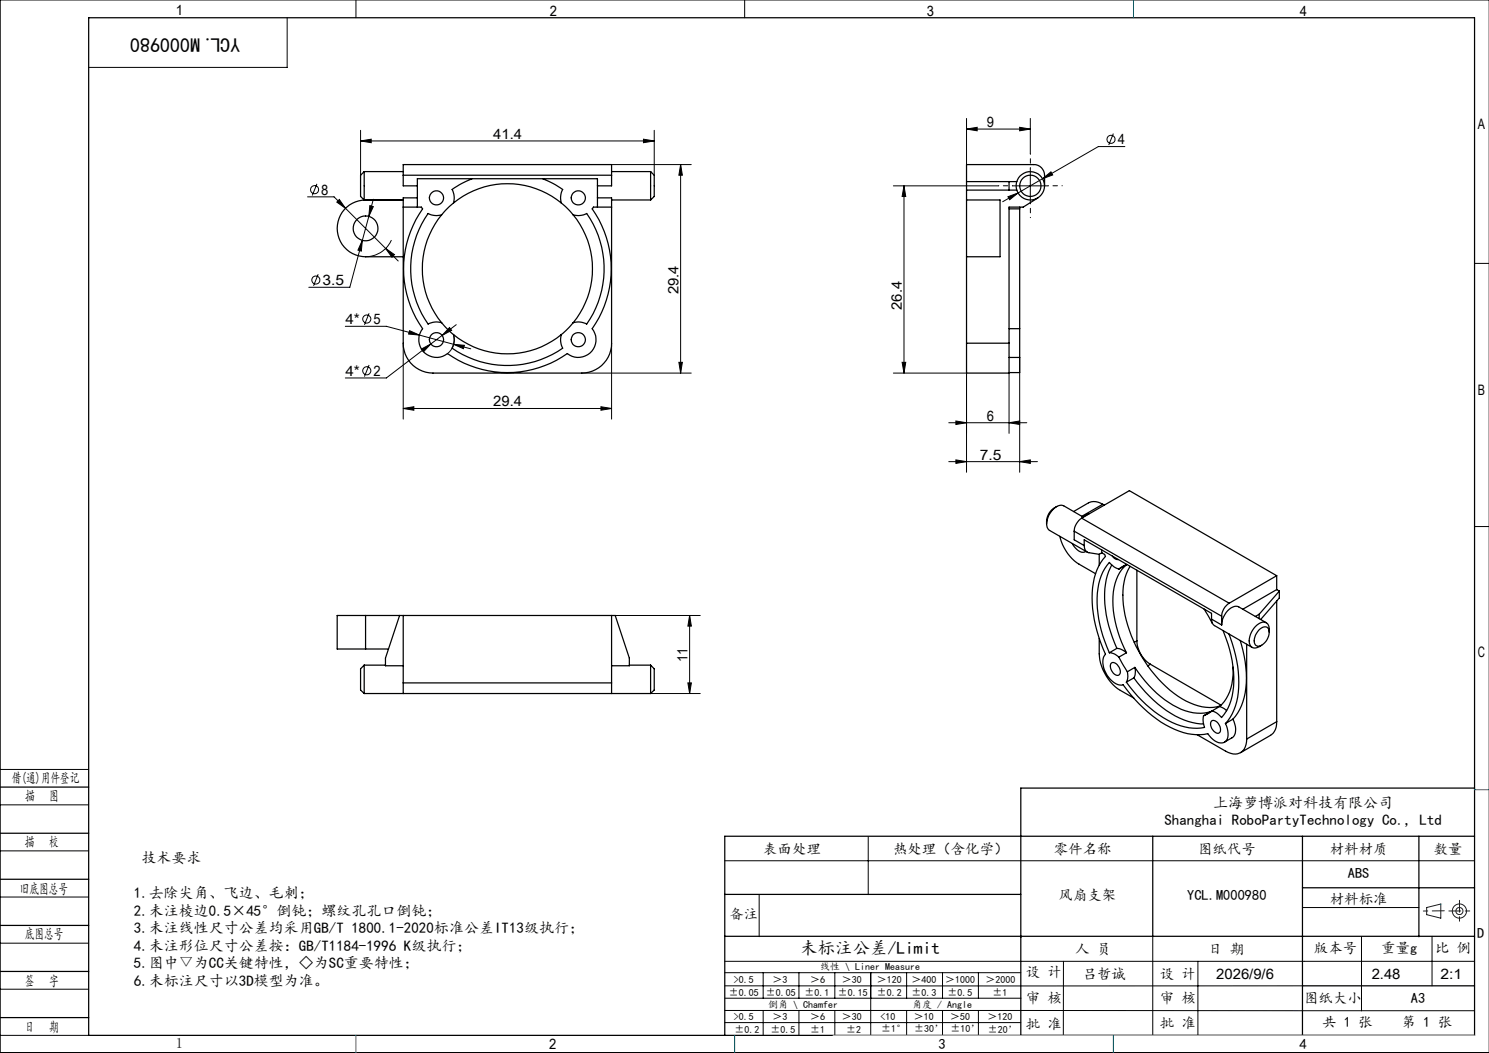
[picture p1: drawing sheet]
<svg xmlns="http://www.w3.org/2000/svg" width="420mm" height="297mm" viewBox="0 0 420 297" stroke-linecap="round" stroke-linejoin="round" font-family="sans-serif">
<g fill="none" stroke="#000" stroke-width=".28">
<path d="M100.4 0v5M210 0v5M420 0h-419.9v297h419.9M81 5v14h-56M101.7 39.8l3-.5v.9zM101.7 36.8v12.6M101.7 39.8h82.8M181.5 39.3l3 .5-3 .4zM184.5 36.8v12.6M272.6 36.4l3-.5v1zM272.6 33.4v13M272.6 36.4h18"/>
<path d="M287.6 35.9l3 .5-3 .5zM290.6 33.4v10M314 37.7l-1.3 3.2M86.7 55.5h7.5l18.1 18.1M89.4 51.9l-1.3 3.2M95.7 56.3l1.8 2.5-2.5-1.8zM104.3 58l1 .3-1.3 2.7zM105.3 56.2l-1.3 4.8M172.5 46.4h22.5M192 46.4v58.8M192 46.4l.5 3h-1zM252 52.4h29.6"/>
<path d="M255 52.4v52.8M255 52.4l.5 3h-1zM284.3 55.5l2.9-1.1-2.4 1.9zM285.6 52.4h10M287.2 54.4l-4.4 2.5M290.6 47.4v10M294.1 50.4l2.3-1.9 .5 .9zM294.1 50.4l-6.9 4M317.3 41.3h-7.5l-15.7 9.1M89.7 77.4l-1.3 3.2M102.2 67.8l-.3 3-.9-.2zM102.2 67.8l-3.5 13.2h-11.6"/>
<path d="M104 61l-1.8 6.8M108.8 70.1l2.5 1.7-.7 .8zM110.4 67.7a8 8 0 0 1-7.3 4.7M415.9 74.3h4.1M97.4 92h11.6l9.3 2.5M104.1 88.4l-1.3 3.2M113.7 96.8v21.4M115.5 93.3l2.8 1.2-3-.3zM118.3 94.5l9.7 2.6M118.9 98.5l2.6-1.5-2 2.2zM121.5 97l-12.5 9.6h-11.6M124.7 94.6l-3.2 2.4"/>
<path d="M126.8 92.4l.6 .8-2.7 1.4zM127.9 94.4a5 5 0 0 1-1.7 5.3M128 97.1l3 .3-.3 1zM128 97.1l4.8 1.3M128.7 91.6l-4 3M172.5 96.8v21.4M104.1 102.9l-1.3 3.3M113.7 115.2l3-.5v1zM113.7 115.2h58.8M164.1 105.2h30.9M169.5 114.7l3 .5-3 .5zM191.5 102.2h1l-.5 3z"/>
<path d="M252 105.2h20.6v28M254.5 102.2h1l-.5 3zM267.6 119.2h22M269.6 118.7l3 .5-3 .5zM284.6 119.2l3-.5v1zM284.6 105.2v17M287.6 100.8v32.4M267.6 130.2h25M269.6 129.7l3 .5-3 .5zM287.6 130.2l3-.5v1zM415.9 148.5h4.1M173.5 173.6h24"/>
<path d="M194.5 173.6v22M194.5 173.6l.5 3h-1zM183.5 195.6h14M194 192.6h1l-.5 3zM0 217h25M0 227h25M0 240h25M244.9 236v16.3M0 253h25M204.4 242.8h211.5M214.1 252.4v11.8M367.4 256h32.8"/>
<path d="M0 266h25M0 279h25M204.4 271.1h211.5M204.4 278.1h163M204.4 274.4h83.5M215.3 274.4v7.1M225.4 274.4v7.1M235.5 274.4v7.1M245.6 274.4v17.6M255.7 274.4v7.1M265.9 274.4v7.1M276 274.4v7.1"/>
<path d="M300 271.1l-.1 21M325.2 264.1v27.9M337.9 271.1v20.9M384 264.2v20.9M403.9 264.1v14M0 292h25M204.4 285l211.5 .1M204.4 288.4h83.5M204.5 281.5h83.5M215.3 285v7M225.4 285v7M235.5 285v7"/>
<path d="M255.7 285v7M265.9 285v7M276 285v7M287.9 292h128"/>
<circle cx="313.4" cy="39.3" r="1.14"/>
<circle cx="88.7" cy="53.5" r="1.15"/>
<circle cx="89.1" cy="79" r="1.14"/>
<circle cx="103.5" cy="90" r="1.15"/>
<circle cx="103.5" cy="104.6" r="1.15"/>
</g>
<g fill="none" stroke="#191924" stroke-width=".28">
<path d="M402.4 256l4-1v4l-4-1z"/>
<circle cx="411.7" cy="257" r="1"/>
<circle cx="411.7" cy="257" r="2"/>
</g>
<path d="M285.6 52.4h-4M290.6 47.4v-4M290.6 57.4v4M295.6 52.4h4" fill="none" stroke="#000" stroke-width=".28" stroke-dasharray="30.5 1.3 1.3 1.3" stroke-dashoffset="30.4"/>
<g fill="none" stroke="#000" stroke-width=".35">
<path d="M25 5h390.9v287h-390.9zM102.7 48.4l-1 1v6l1 1M102.7 48.4v8M102.7 56.4h11M102.7 48.4h11M103.1 56.4a8 8 0 0 0-8 8 8 8 0 0 0 8 8h10.6M113.7 49.4v-3h58.8v3M113.7 58.4h5.2l.3 .5a29.4 29.4 0 0 0 0 33.8 5 5 0 0 0 .4 6.6 5 5 0 0 0 6.6 .4 29.3 29.3 0 0 0 33.8 0 5 5 0 0 0 6.7-.4 5 5 0 0 0 .3-6.6 29.4 29.4 0 0 0 .1-33.8l.3-.5h5.1M113.7 49.4v3h4M113.7 49.4h58.8M117.7 52.4v3.4M117.7 55.8h-4v41a8.4 8.4 0 0 0 8.4 8.4h42a8.4 8.4 0 0 0 8.4-8.4v-41h-4"/>
<path d="M117.7 52.4v-2h50.8v2M117.7 55.8v2.6M127.9 57.3l-3.3 3.3M127.9 57.3a24 24 0 0 1 30.4 0M133.2 50.4l-3 1.3-2.7 1.7a5.1 5.1 0 0 1 .4 3.9M153.1 50.4l2.9 1.3 2.7 1.7a5.1 5.1 0 0 0-.4 3.9M158.3 57.3l3.4 3.3M168.5 52.4v3.4M168.5 55.8v2.6M172.5 56.4h11M172.5 48.4h11M172.5 49.4v3h-4"/>
<path d="M183.5 48.4l1 1v6l-1 1M183.5 48.4v8M272.6 56.4v16M272.6 56.4h9.5v16h-9.5M272.6 51.2h14.2M272.6 53.6h14.2M284.6 51.2v2.4M284.6 58.9h3M287.6 58.9v33.8M287.6 58.4v.5M292.8 55.8l-4.2 2.6h-4v38.4M294.6 52.4v-3a3 3 0 0 0-3-3h-19v10"/>
<path d="M124.6 60.6a5.1 5.1 0 0 1-3.8-.4 27.2 27.2 0 0 0 0 31.2 5.1 5.1 0 0 1 3.8-.4M124.6 60.6a24 24 0 0 0 0 30.4M161.7 60.6a5.1 5.1 0 0 0 3.8-.4 27.2 27.2 0 0 1 0 31.2 5.1 5.1 0 0 0-3.8-.4M161.7 60.6a24 24 0 0 1 0 30.4M272.6 72.4v24.4M124.6 91l3.3 3.4M127.9 94.4a5.2 5.2 0 0 1-.4 3.8 27.3 27.3 0 0 0 31.2 0 5.2 5.2 0 0 1-.4-3.8M127.9 94.4a24 24 0 0 0 30.4 0M161.7 91l-3.4 3.4M272.6 96.8v8.4h12v-8.4M272.6 96.8h12M284.6 92.7h3"/>
<path d="M287.6 92.7v8.1M284.6 100.8h3M287.6 100.8v4.3h-3M295.2 147.8l.2 1 .4 .7 10.9 6.2M298.1 142.9a4.8 4.8 0 0 0-2.9 4.9M298.9 151.3a12.9 12.9 0 0 0 5.5 7.8l4.6 2.7M302.5 153.3a3.3 3.3 0 0 0 3.7 2.3l.1-.1M303 149.8l41.6 24M303 149.8v2.5l2.8 1.6M305.1 146.2a4.7 4.7 0 0 0-2.1 3.6M305.1 146.2l41.6 23.9M305.1 146.2l13.5-7.8 41.5 24"/>
<path d="M305.6 145.9l-5.6-3.2a3.1 3.1 0 0 0-3.4 1.5l-1 1.8-.4 1.8M305.8 153.9a1.79 1.79 0 0 0 1.3 2l3 .4M305.8 153.9v-1.6l35.9 20.7v1.6M307.1 145l-1.7 .8M310.1 156.3v3.1M310.8 155.9l.8 .5 .2 .5a17.7 17.7 0 0 0-3.7 13.1 40.1 40.1 0 0 0 3.7 14.5 5.1 5.1 0 0 0 .5 6 4.8 4.8 0 0 0 4.5 2.6 34.6 34.6 0 0 0 17 13.5l3.6 .6 3.3-.3a4.5 4.5 0 0 0 4.5 2.5 3.1 3.1 0 0 0 1-3.9l-.5-1.4M310.8 155.1v.8M310.8 155.9l-.7 .4M311 142.2l-1.3-.6a3.5 3.5 0 0 0-2.6 .2l-4.3 2.5M311 142.2l.5 .2M311 142.2l-5.8 3.4M313.6 159.3a22.1 22.1 0 0 0-1.3 15.6l1.5 4.8 1.2 3.2"/>
<path d="M313.8 156.8l.6 .7 1.1 .3M317.9 159.2l-2.3 1.3M318.8 159.7a18.3 18.3 0 0 0-1.5 13.8 38.6 38.6 0 0 0 16.1 23.6 13.2 13.2 0 0 0 10.8 2M103.1 173.6h-8v9.5h8M103.1 173.6h70.4l4 12v2.2h-5M103.1 173.6v9.5M112.7 173.6l-4 12v2.2h5M113.7 173.6v19M172.5 173.6v19M315.6 160.5a5.1 5.1 0 0 1-2.7-1.9 16.5 16.5 0 0 0-3.4 13 38 38 0 0 0 3.4 12.5M315.6 160.5l2.1-1.2a13.5 13.5 0 0 0-3.8 11.5 34 34 0 0 0 3.8 13.3M320.7 160.8v20"/>
<path d="M339.6 171.8l2.4 4M341.7 174.6l.2 1.1 .6 .7 10.7 6.2M341.7 174.6l2.9 1.7M344.6 173.8v2.5M345 177.8a31.1 31.1 0 0 1 2.2 19.7 12.2 12.2 0 0 1-2.6 4.9 5.1 5.1 0 0 0-2.7-1.9M346.6 178.8a31.8 31.8 0 0 1 1.9 20.3l-.4 1.2a12 12 0 0 1-2.4 3.8M346.7 170.1a4.6 4.6 0 0 0-2.1 3.7M355.1 177.7a1.65 1.65 0 0 1 2.8-.3 3.9 3.9 0 0 1-3.2 4.8 1.69 1.69 0 0 1-.8-2.5zM355.2 173.2l-1.1 .7M355.2 173.2v1.3M357.2 175.6l-7.8-4.4a3.4 3.4 0 0 0-3.9 2.1l-.6 1.2-.3 1.8M358 178.3v-.8a1.73 1.73 0 0 0-.9-1.9 1.73 1.73 0 0 0-2 .3 5.4 5.4 0 0 0-2.4 6.2 1.69 1.69 0 0 0 2.5 .3l.7-.4"/>
<path d="M360.1 162.4v3.9M360.1 169.5v34M360.1 166.3l-9.5 5.5M360.1 162.4l-13.4 7.7M360.1 166.3l.8 .4M360.9 166.7l-5.7 6.5M360.9 166.7v2l-5.3 6M102.7 187.6l-1 1v6l1 1M102.7 187.6v8M102.7 195.6h80.8M102.7 187.6h6M103.1 183.1h6.5"/>
<path d="M113.7 192.6v3M113.7 192.6h58.8M172.5 192.6v3M177.5 187.6h6M183.5 187.6v8M183.5 187.6l1 1v6l-1 1M310.1 180.1a21.8 21.8 0 0 0 .3 7 13.3 13.3 0 0 0 5.6 7.6l3.8 2.2M312.9 184.1a3.9 3.9 0 0 1 2.7 1.2M313.5 187a2.35 2.35 0 0 1 2.5 2.9 1.01 1.01 0 0 1-.9 .7 1.01 1.01 0 0 1-1-.7 2.31 2.31 0 0 1-.6-2.9zM315 182.9a4.5 4.5 0 0 1 2.7 1.2M315 182.9l-2.1 1.2M315.6 185.3l2.4 4.2"/>
<path d="M317.7 192.4a30.8 30.8 0 0 0 16.5 12.6l3.4 .4 2.2-.2a5.8 5.8 0 0 1-.3-3.3M317.7 184.1l-2.1 1.2M318 189.5a4.2 4.2 0 0 1-.3 2.9M319.8 191.2a32.6 32.6 0 0 0 15.3 12.3l2.4 .5 2 .2M319.8 191.2l-2.1 1.2M320.1 188.2a30 30 0 0 0 14.2 12.3l3.3 .7a9.2 9.2 0 0 0 4-.5l-2.1 1.2M320.1 188.2a4.3 4.3 0 0 1-.3 3M320.1 188.2l-2.1 1.3M320.7 180.8a8.3 8.3 0 0 0 3.8 6.6M320.7 180.8l-.8 .4M324.5 187.4l19.9 11.5M324.5 187.4l-.8 .4"/>
<path d="M344 199.3l1 .4 1 .7M344 199.3l-2.1 1.2M347.8 188.2a13.6 13.6 0 0 1-3.8 11.1M349.8 180.7a28.1 28.1 0 0 1 .4 18.4l-1.1 2-1.3 1.7M351.6 181.7v26.8M337.7 207.3l8 4.6a3.7 3.7 0 0 0 5.3-.7l.5-1.2 .1-1.5M341.8 203.3a2.32 2.32 0 0 1 2.4 2.9l-.1 .3a1.08 1.08 0 0 1-1.7-.3 2.22 2.22 0 0 1-.6-2.9zM341.9 200.5l-2.4 1.4M347.8 202.8a4.5 4.5 0 0 1-.1 5.2l-2.3 1.3M347.8 202.8l-2.1 1.3M360.1 203.5a4.2 4.2 0 0 1-1.7 3.9l-8.5 4.9M360.1 203.5l-8.5 5"/>
<path d="M0 222h25M0 235h25M325.2 235.9v28.2M367.4 235.9v56.1M400.2 235.9v28.3M415.9 235.9h-211.5v56.1M415.9 222.3h-128v69.7M0 248h25M204.4 252.3h83.5M367.4 250.4h48.5M0 261h25M0 274h25"/>
<path d="M204.4 264.1h211.5M367.4 278.1h48.5M0 287h25"/>
<circle cx="123.1" cy="55.8" r="1.99"/>
<circle cx="163.1" cy="55.8" r="1.99"/>
<circle cx="290.6" cy="52.4" r="3"/>
<circle cx="290.6" cy="52.4" r="4"/>
<circle cx="103.1" cy="64.4" r="3.5"/>
<circle cx="123.1" cy="95.8" r="2.01"/>
<circle cx="163.1" cy="95.8" r="2.01"/>
</g>
<path d="M407.4 256.9l-5.9 .1M408.7 256.9h6M411.7 253.9v6" fill="none" stroke="#191924" stroke-width=".28" stroke-dasharray="6.3 1.3 1.3 1.3" stroke-dashoffset="3"/>
<path d="M235 292h180.9" fill="none" stroke="#c0c0c0" stroke-width=".28"/>
<path d="M319.7 0v5M415.9 222.7h4.1M100.4 292v5M207.2 292v5M314 292v5" fill="none" stroke="#00f" stroke-width=".28"/>
<path d="M406.4 255h.1" fill="none" stroke="#0ff" stroke-width=".28"/>
<g fill="#000">
<path d="M101.7 39.8l3-.5v.9zM181.5 39.3l3 .5-3 .4zM126.8 92.4l-2.1 2.2 2.7-1.4zM118.9 98.5l.6 .7 2-2.2zM128 97.1l2.7 1.3 .3-1zM115.5 93.3l-.2 .9 3 .3zM104.3 58l-.3 3 1.3-2.7zM102.2 67.8l-1.2 2.8 .9 .2zM108.8 70.1l1.8 2.5 .7-.8zM95.7 56.3l-.7 .7 2.5 1.8zM284.3 55.5l.5 .8 2.4-1.9zM294.1 50.4l2.8-1-.5-.9z"/>
<path d="M192 46.4l.5 3h-1zM191.5 102.2h1l-.5 3zM255 52.4l.5 3h-1zM254.5 102.2h1l-.5 3zM194.5 173.6l.5 3h-1zM194 192.6h1l-.5 3z"/>
<path d="M113.7 115.2l3-.5v1zM169.5 114.7l3 .5-3 .5z"/>
<path d="M284.6 119.2l3-.5v1zM269.6 118.7l3 .5-3 .5zM287.6 35.9l3 .5-3 .5zM272.6 36.4l3-.5v1z"/>
<path d="M269.6 129.7l3 .5-3 .5zM287.6 130.2l3-.5v1z"/>
</g>
<text font-size="5.6" x="67.7" y="10.6" transform="rotate(-180 67.7 10.6)">YCL.M000980</text>
<text font-size="4.9" x="225.7" y="269">未标注公差/Limit</text>
<g font-size="4.2">
<text x="342.2" y="227.9">上海萝博派对科技有限公司</text>
<text x="328.5" y="232.8">Shanghai RoboPartyTechnology Co., Ltd</text>
<text x="39.9" y="243.5">技术要求</text>
<text x="37.8" y="253.4">1.去除尖角、飞边、毛刺；</text>
<text x="37.8" y="258.3">2.未注棱边0.5×45°倒钝；螺纹孔孔口倒钝；</text>
<text x="37.8" y="263.2">3.未注线性尺寸公差均采用GB/T 1800.1-2020标准公差IT13级执行；</text>
<text x="37.8" y="268.2">4.未注形位尺寸公差按：GB/T1184-1996 K级执行；</text>
<text x="37.8" y="273.1">5.图中▽为CC关键特性，◇为SC重要特性；</text>
<text x="37.8" y="278">6.未标注尺寸以3D模型为准。</text>
</g>
<g font-size="4.1">
<text x="49.6" y="4.3">1</text>
<text x="155.1" y="4.6">2</text>
<text x="261.4" y="4.6">3</text>
<text x="366.6" y="4.6">4</text>
<text x="278.4" y="35.8">9</text>
<text x="139.1" y="39.2">41.4</text>
<text x="315.3" y="40.7">4</text>
<text x="416.9" y="36.3">A</text>
<text x="90.6" y="54.9">8</text>
<text x="91" y="80.4">3.5</text>
<text x="191.4" y="83" transform="rotate(-90 191.4 83)">29.4</text>
<text x="254.4" y="87.4" transform="rotate(-90 254.4 87.4)">26.4</text>
<text x="97.4" y="91.4">4*</text>
<text x="105.4" y="91.4">5</text>
<text x="97.4" y="106">4*</text>
<text x="105.4" y="106">2</text>
<text x="416.9" y="111.3">B</text>
<text x="139.1" y="114.6">29.4</text>
<text x="278.4" y="118.6">6</text>
<text x="276.4" y="129.6">7.5</text>
<text x="416.9" y="185.3">C</text>
<text x="194" y="186.8" transform="rotate(-90 194 186.8)">11</text>
<text x="3.3" y="220.9">借(通)用件登记</text>
<text x="7.1" y="226">描</text>
<text x="13.9" y="226">图</text>
<text x="7" y="238.9">描</text>
<text x="13.8" y="238.9">校</text>
<text x="215.3" y="240.8">表面处理</text>
<text x="251.9" y="240.8">热处理（含化学）</text>
<text x="297.3" y="240.8">零件名称</text>
<text x="337.9" y="240.8">图纸代号</text>
<text x="375.1" y="240.8">材料材质</text>
<text x="404.4" y="240.8">数量</text>
<text x="380.2" y="247.7">ABS</text>
<text x="5.6" y="252">旧底图总号</text>
<text x="298.6" y="253.7">风扇支架</text>
<text x="334.9" y="253.7">YCL.M000980</text>
<text x="375.1" y="254.9">材料标准</text>
<text x="205.7" y="259.3">备注</text>
<text x="7" y="265">底图总号</text>
<text x="303.3" y="269">人 员</text>
<text x="340.8" y="269">日 期</text>
<text x="370.6" y="268.7">版本号</text>
<text x="389.6" y="268.7">重量g</text>
<text x="404.8" y="268.7">比 例</text>
<text x="416.7" y="264.6">D</text>
<text x="289.3" y="275.5">设 计</text>
<text x="7" y="278">签</text>
<text x="13.8" y="278">字</text>
<text x="305.4" y="276">吕哲诚</text>
<text x="327.2" y="276">设 计</text>
<text x="343.1" y="276">2026/9/6</text>
<text x="386.9" y="276">2.48</text>
<text x="406.3" y="276">2:1</text>
<text x="289.3" y="283">审 核</text>
<text x="327.2" y="282.9">审 核</text>
<text x="367.8" y="282.9">图纸大小</text>
<text x="397.9" y="283">A3</text>
<text x="7" y="291">日</text>
<text x="13.8" y="291">期</text>
<text x="289.3" y="290.1">批 准</text>
<text x="327.2" y="290">批 准</text>
<text x="373" y="289.8">共 1 张</text>
<text x="395.4" y="289.8">第 1 张</text>
<text x="49.6" y="295.6">1</text>
<text x="154.9" y="296">2</text>
<text x="264.7" y="296">3</text>
<text x="366.6" y="296">4</text>
</g>
<g font-size="2.8">
<text x="231.3" y="273.6">线性 \ Liner Measure</text>
<text x="205.6" y="280.8">±0.05</text>
<text x="207" y="277.2">&gt;0.5</text>
<text x="216" y="280.8">±0.05</text>
<text x="217.9" y="277.2">＞3</text>
<text x="227" y="280.8">±0.1</text>
<text x="228.5" y="277.2">＞6</text>
<text x="236.3" y="280.8">±0.15</text>
<text x="237.5" y="277.2">＞30</text>
<text x="247.4" y="277.2">＞120</text>
<text x="247.4" y="280.8">±0.2</text>
<text x="257.1" y="277.2">＞400</text>
<text x="257.1" y="280.8">±0.3</text>
<text x="266.6" y="277.2">＞1000</text>
<text x="267.3" y="280.8">±0.5</text>
<text x="278" y="277.2">＞2000</text>
<text x="279.9" y="280.8">±1</text>
<text x="207" y="287.8">&gt;0.5</text>
<text x="216.6" y="284.3">倒角 \ Chamfer</text>
<text x="217.9" y="287.8">＞3</text>
<text x="228.5" y="287.8">＞6</text>
<text x="237.5" y="287.8">＞30</text>
<text x="248.4" y="287.8">&lt;10</text>
<text x="257.3" y="284.3">角度 / Angle</text>
<text x="257.8" y="287.8">＞10</text>
<text x="268" y="287.8">＞50</text>
<text x="278.5" y="287.8">＞120</text>
<text x="207.1" y="291.3">±0.2</text>
<text x="217.3" y="291.3">±0.5</text>
<text x="228.5" y="291.3">±1</text>
<text x="238.7" y="291.3">±2</text>
<text x="248.6" y="291.1">±1°</text>
<text x="257.8" y="291.1">±30’</text>
<text x="268.1" y="291.1">±10’</text>
<text x="278.6" y="291.2">±20’</text>
</g>
</svg>
